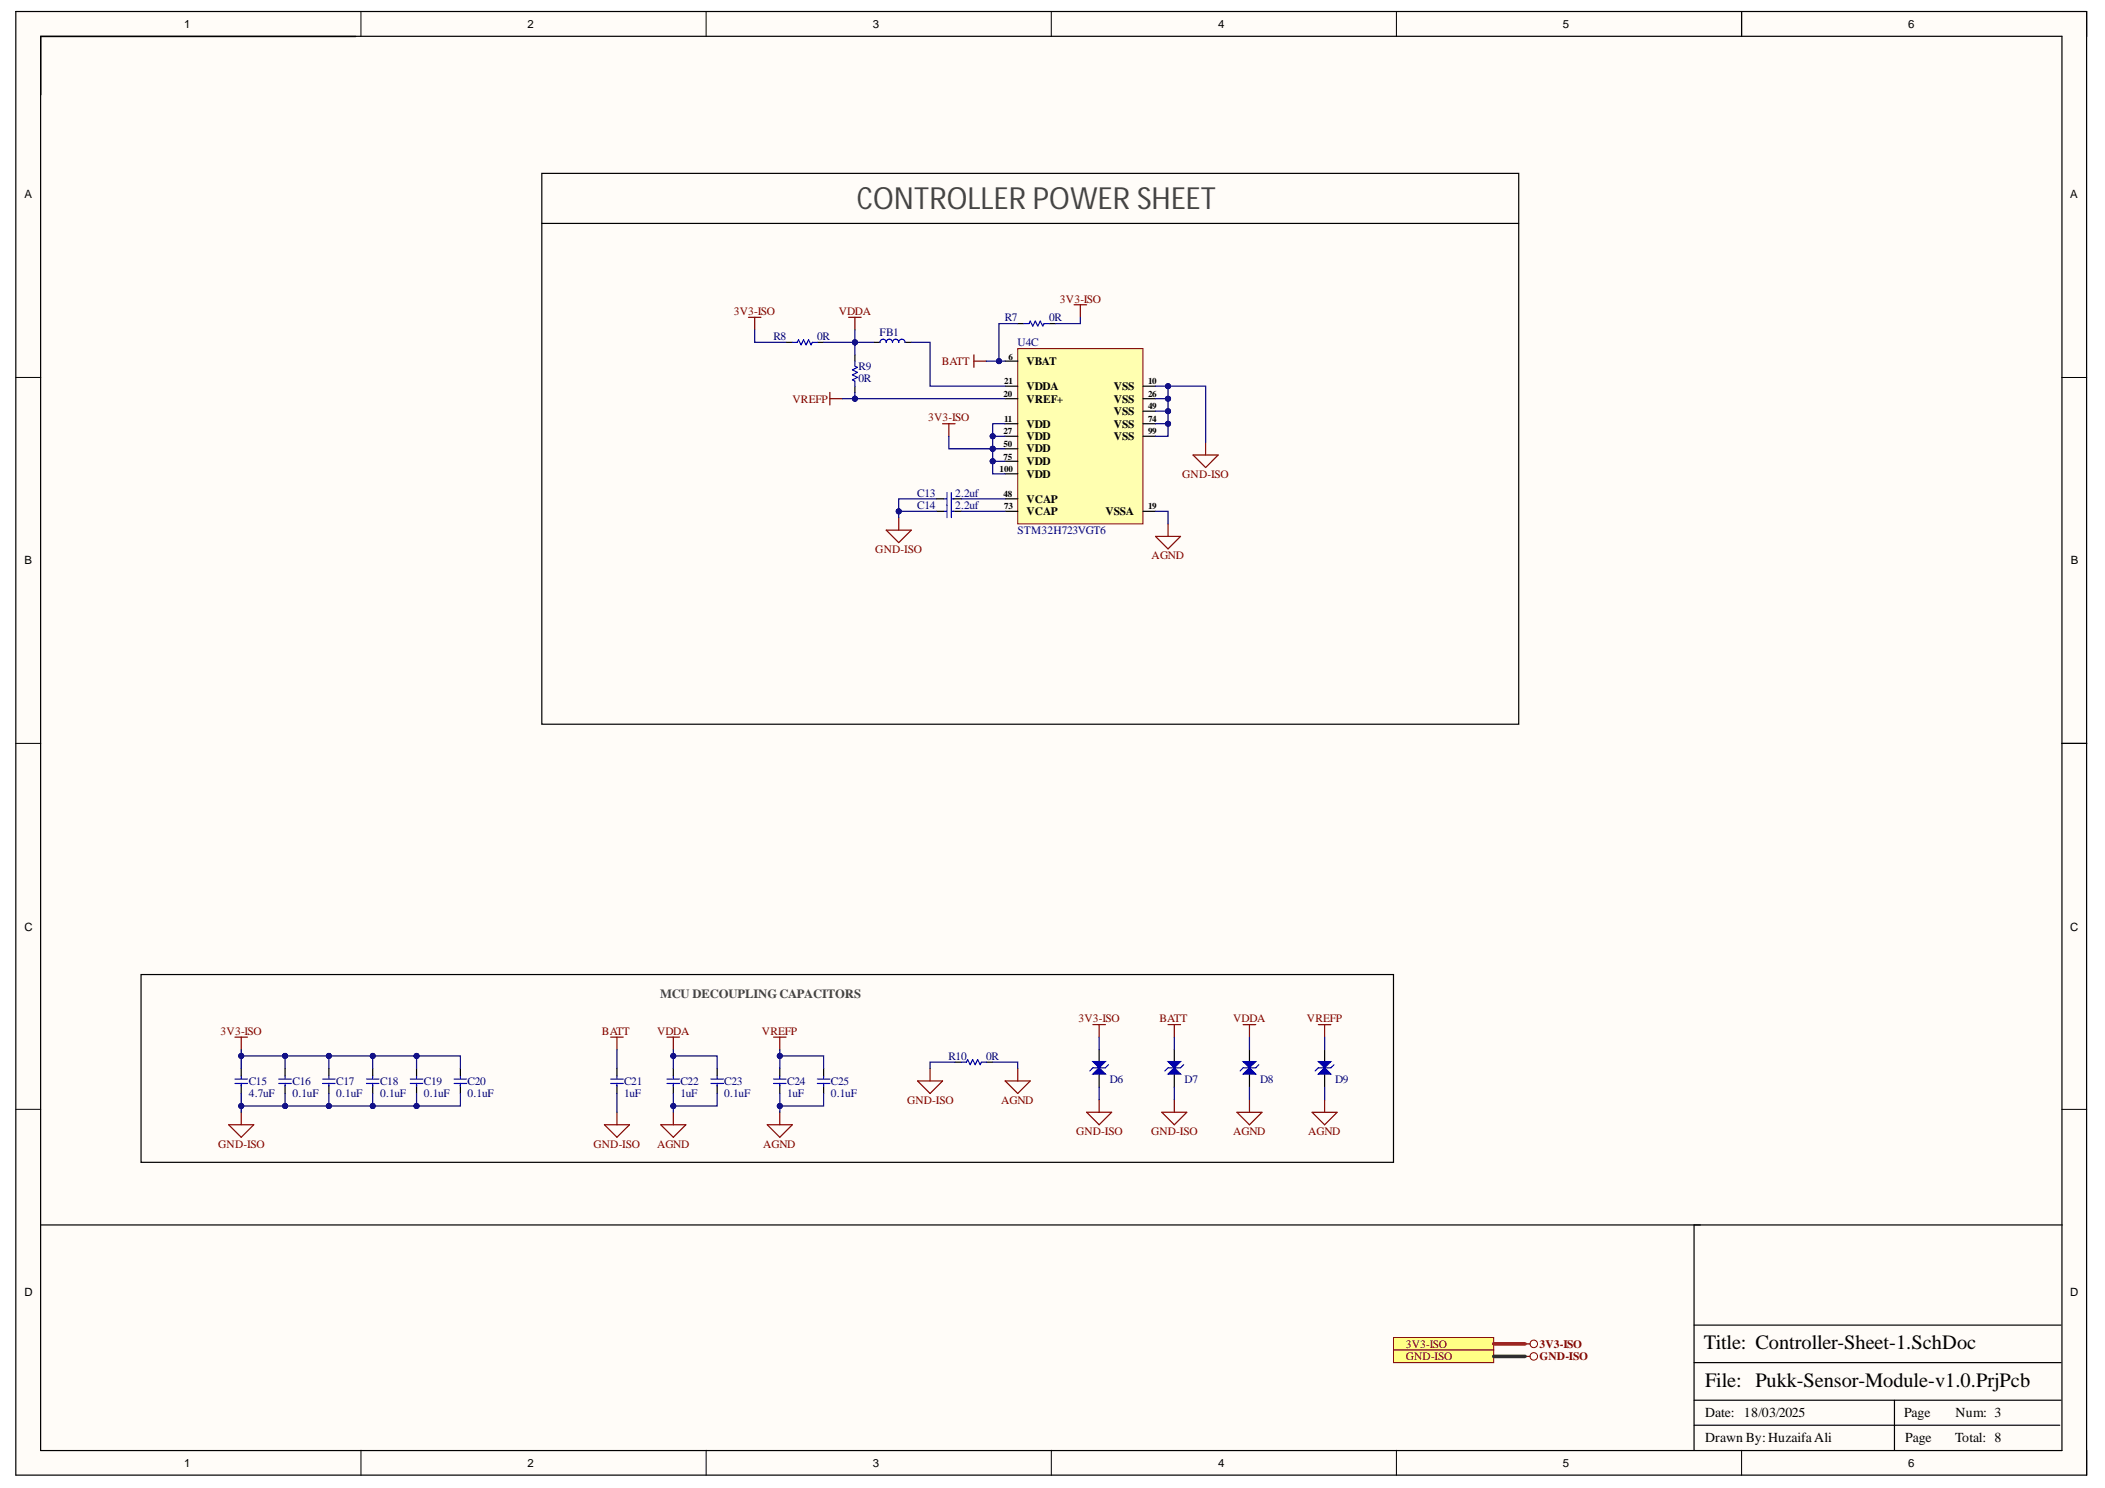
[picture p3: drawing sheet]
<svg xmlns="http://www.w3.org/2000/svg" width="297mm" height="210mm" viewBox="0 0 297 210" stroke-linecap="round" stroke-linejoin="round" font-family="sans-serif">
<g fill="#fffcf8">
<path d="M2.2 1.6h292.3v206.5h-292.3z" fill-rule="evenodd"/>
<path d="M5.8 5.2h285.1v199.4h-285.1z" fill-rule="evenodd"/>
</g>
<g fill="none" stroke="#000" stroke-width=".14">
<path d="M2.2 1.6h3.6M50.9 1.6v3.6M99.6 1.6v3.6M148.3 1.6v3.6M197 1.6v3.6M245.8 1.6v3.6M290.9 1.6h3.6v3.6M2.2 53.2h3.6M290.9 53.3h3.6M2.2 104.9h3.6M290.9 104.9h3.6M2.2 156.5h3.6"/>
<path d="M290.9 156.5h3.6M50.9 204.6v3.5M99.6 204.6v3.5M148.4 204.6v3.5M197 204.6v3.5M245.8 204.6v3.5M294.5 204.6v3.5"/>
</g>
<g fill="none" stroke="#000" stroke-width=".17">
<path d="M2.2 1.6h292.2v206.5h-292.2zM5.7 5.1h285.3v199.5h-285.3zM50.2 5.1h-44.5v8.3M245.8 1.6v3.5M76.5 24.5h137.8v77.7h-137.8zM76.5 31.5h137.8M291 104.9h3.5M19.9 137.5h176.7v26.5h-176.7zM34 150.7v1.1M34 153.1v1.2M40.2 150.7v1.1M40.2 153.1v1.2"/>
<path d="M46.4 150.7v1.1M46.4 153.1v1.2M52.6 150.7v1.1M52.6 153.1v1.2M58.8 150.7v1.1M58.8 153.1v1.2M65 150.7v1.1M65 153.1v1.2M101.2 150.7v1.1M101.2 153.1v1.2M116.2 150.7v1.1M116.2 153.1v1.2"/>
<path d="M134.8 149.8h.9M139.2 149.8h.9M155.1 148.1v1.7M155.1 151.6v1.8M5.8 172.8h285.2M239.1 172.8v31.8M239.1 197.5h51.7M239.1 192.2h51.7M239.1 186.9h51.7M267.3 197.5v7.1M239.1 201.1h51.6"/>
</g>
<path d="M33.2 146.3h1.7M34 146.3v1.8M86.2 146.3h1.7M87.1 146.3v1.8M94.1 146.3h1.8M95 146.3v1.8M109.2 146.3h1.7M110 146.3v1.8M141.8 152.5h3.6l-1.8 1.8zM143.6 150.7v1.8" fill="none" stroke="#800000" stroke-width=".17"/>
<g fill="none" stroke="#00f" stroke-width=".17">
<path d="M33.2 152.8h1.7M33.2 152.2h1.7M34 151.8v.3M34 152.8v.4M39.3 152.8h1.8M39.3 152.2h1.8M40.2 151.8v.3M40.2 152.8v.4M45.5 152.8h1.8M45.5 152.2h1.8M46.4 151.8v.3M46.4 152.8v.4"/>
<path d="M51.7 152.8h1.8M51.7 152.2h1.8M52.6 151.8v.3M52.6 152.8v.4M57.9 152.8h1.8M57.9 152.2h1.8M58.8 151.8v.3M58.8 152.8v.4M64.1 152.8h1.7M64.1 152.2h1.7M65 151.8v.3M65 152.8v.4"/>
<path d="M100.3 152.8h1.8M100.3 152.2h1.8M101.2 151.8v.3M101.2 152.8v.4M115.3 152.8h1.8M115.3 152.2h1.8M116.2 151.8v.3M116.2 152.8v.4M135.7 149.8h.7l.1-.3 .4 .7 .3-.7 .4 .7 .4-.7 .3 .7 .2-.4h.7"/>
</g>
<path d="M154.2 151.5l.9-.9 .9 .9z" fill="#00f"/>
<path d="M154.2 151.5l.9-.9 .9 .9zM156.4 150.2l-.4 .4h-1.8l-.4 .5" fill="none" stroke="#00f" stroke-width=".17"/>
<path d="M154.2 149.7h1.8l-.9 .9z" fill="#00f"/>
<path d="M154.2 149.7h1.8l-.9 .9z" fill="none" stroke="#00f" stroke-width=".17"/>
<path d="M154.2 144.5h1.8M155.1 144.5v1.8" fill="none" stroke="#800000" stroke-width=".17"/>
<path d="M165.7 148.1v1.7M165.7 151.6v1.8" fill="none" stroke="#000" stroke-width=".17"/>
<path d="M164.8 151.5l.9-.9 .9 .9z" fill="#00f"/>
<path d="M164.8 151.5l.9-.9 .9 .9zM167 150.2l-.4 .4h-1.8l-.4 .5" fill="none" stroke="#00f" stroke-width=".17"/>
<path d="M164.8 149.7h1.8l-.9 .9z" fill="#00f"/>
<path d="M164.8 149.7h1.8l-.9 .9z" fill="none" stroke="#00f" stroke-width=".17"/>
<path d="M164.8 144.5h1.8M165.7 144.5v1.8" fill="none" stroke="#800000" stroke-width=".17"/>
<path d="M176.3 148.1v1.7M176.3 151.6v1.8" fill="none" stroke="#000" stroke-width=".17"/>
<path d="M175.4 151.5l.9-.9 .9 .9z" fill="#00f"/>
<path d="M175.4 151.5l.9-.9 .9 .9zM177.6 150.2l-.4 .4h-1.8l-.4 .5" fill="none" stroke="#00f" stroke-width=".17"/>
<path d="M175.4 149.8h1.8l-.9 .8z" fill="#00f"/>
<path d="M175.4 149.8h1.8l-.9 .8z" fill="none" stroke="#00f" stroke-width=".17"/>
<path d="M175.4 144.5h1.8M176.3 144.5v1.8" fill="none" stroke="#800000" stroke-width=".17"/>
<path d="M186.9 148.1v1.7M186.9 151.6v1.8" fill="none" stroke="#000" stroke-width=".17"/>
<path d="M186 151.5l.9-.9 .9 .9z" fill="#00f"/>
<path d="M186 151.5l.9-.9 .9 .9zM188.2 150.2l-.4 .4h-1.8l-.4 .5" fill="none" stroke="#00f" stroke-width=".17"/>
<path d="M186 149.8h1.8l-.9 .8z" fill="#00f"/>
<path d="M186 149.8h1.8l-.9 .8z" fill="none" stroke="#00f" stroke-width=".17"/>
<path d="M186 144.5h1.8M186.9 144.5v1.8" fill="none" stroke="#800000" stroke-width=".17"/>
<path d="M143.6 49.2h17.7v24.7h-17.7z" fill-rule="evenodd" fill="#ffffb0"/>
<path d="M143.6 49.2h17.7v24.7h-17.7z" fill="none" stroke="#800000" stroke-width=".14"/>
<g fill="none" stroke="#000" stroke-width=".17">
<path d="M110.9 48.3h.9M115.3 48.3h.9M120.6 50.1v.8M120.6 54.5v.9M123.3 48.3h.9M127.7 48.3h.9M141.8 50.9h1.8M141.8 54.5h1.8M141.8 59.8h1.8M141.8 56.2h1.8M143.6 45.6h.9M148 45.6h.9"/>
<path d="M161.3 54.5h1.8M161.3 59.8h1.8M161.3 56.2h1.8M161.3 58h1.8M132.1 72.1h1.1M132.1 70.4h1.1M134.5 72.1h1.2M134.5 70.4h1.2M141.8 72.1h1.8M141.8 61.5h1.8M141.8 70.4h1.8M141.8 63.3h1.8"/>
<path d="M141.8 65.1h1.8M141.8 66.8h1.8M161.3 72.1h1.8M161.3 61.5h1.8M87.1 150.7v1.1M87.1 153.1v1.2M95 150.7v1.1M95 153.1v1.2M110 150.7v1.1M110 153.1v1.2"/>
</g>
<g fill="none" stroke="#800000" stroke-width=".17">
<path d="M105.6 44.8h1.8M106.5 44.8v1.7M117.1 55.4v1.7M117.1 56.2h1.8M119.8 44.8h1.7M120.6 44.8v1.7M133 59.8h1.8M133.9 59.8v1.7M137.4 50.1v1.7M137.4 50.9h1.8M151.6 43h1.7M152.5 43v1.8"/>
<path d="M125.1 74.8h3.5l-1.8 1.7zM126.8 73v1.8M163.1 75.7h3.5l-1.8 1.7zM164.8 73.9v1.8M168.4 64.2h3.5l-1.8 1.8zM170.1 62.4v1.8M32.3 158.7h3.5l-1.8 1.7zM34 156.9v1.8M85.3 158.7h3.5l-1.7 1.7zM87.1 156.9v1.8M93.2 158.7h3.6l-1.8 1.7zM95 156.9v1.8"/>
<path d="M108.3 158.7h3.5l-1.8 1.7zM110 156.9v1.8M129.5 152.5h3.5l-1.8 1.8zM131.2 150.7v1.8M153.3 156.9h3.6l-1.8 1.8zM155.1 155.1v1.8M163.9 156.9h3.6l-1.8 1.8zM165.7 155.1v1.8M174.5 156.9h3.6l-1.8 1.8zM176.3 155.1v1.8M185.2 156.9h3.5l-1.8 1.8zM186.9 155.1v1.8"/>
</g>
<g fill="none" stroke="#00f" stroke-width=".17">
<path d="M111.8 48.3h.7l.2-.4 .3 .7 .4-.7 .3 .7 .4-.7 .4 .7 .1-.3h.7M120.6 50.9v.7l.4 .2-.7 .4 .7 .3-.7 .4 .7 .3-.7 .4 .3 .2v.7M124.2 48.3a.44 .44 0 0 1 .4-.4 .44 .44 0 0 1 .5 .4 .44 .44 0 0 1 .4-.4 .44 .44 0 0 1 .4 .4 .44 .44 0 0 1 .5-.4 .44 .44 0 0 1 .4 .4 .44 .44 0 0 1 .5-.4 .44 .44 0 0 1 .4 .4M144.5 45.6h.7l.2-.3 .3 .7 .4-.7 .3 .7 .4-.7 .3 .7 .2-.4h.7M133.2 70.4h.3M133.2 72.1h.3M133.6 69.5v3.5M134.2 70.4h.4M134.2 69.5v3.5M134.2 72.1h.4M86.2 152.8h1.7M86.2 152.2h1.7"/>
<path d="M87.1 151.8v.3M87.1 152.8v.4M94.1 152.8h1.8M94.1 152.2h1.8M95 151.8v.3M95 152.8v.4M109.2 152.8h1.7M109.2 152.2h1.7M110 151.8v.3M110 152.8v.4"/>
</g>
<path d="M40.2 154.3v1.7" fill="none" stroke="#000080" stroke-width=".17"/>
<circle cx="40.2" cy="156" r=".35" fill="#000080"/>
<circle cx="40.2" cy="156" r=".35" fill="none" stroke="#000080" stroke-width=".14"/>
<path d="M40.2 149v1.7" fill="none" stroke="#000080" stroke-width=".17"/>
<circle cx="40.2" cy="149" r=".35" fill="#000080"/>
<circle cx="40.2" cy="149" r=".35" fill="none" stroke="#000080" stroke-width=".14"/>
<path d="M46.4 154.3v1.7" fill="none" stroke="#000080" stroke-width=".17"/>
<circle cx="46.4" cy="156" r=".35" fill="#000080"/>
<circle cx="46.4" cy="156" r=".35" fill="none" stroke="#000080" stroke-width=".14"/>
<path d="M52.6 154.3v1.7" fill="none" stroke="#000080" stroke-width=".17"/>
<circle cx="52.6" cy="156" r=".35" fill="#000080"/>
<circle cx="52.6" cy="156" r=".35" fill="none" stroke="#000080" stroke-width=".14"/>
<path d="M58.8 149v1.7" fill="none" stroke="#000080" stroke-width=".17"/>
<circle cx="58.8" cy="149" r=".35" fill="#000080"/>
<circle cx="58.8" cy="149" r=".35" fill="none" stroke="#000080" stroke-width=".14"/>
<path d="M52.6 149v1.7" fill="none" stroke="#000080" stroke-width=".17"/>
<circle cx="52.6" cy="149" r=".35" fill="#000080"/>
<circle cx="52.6" cy="149" r=".35" fill="none" stroke="#000080" stroke-width=".14"/>
<path d="M46.4 149v1.7" fill="none" stroke="#000080" stroke-width=".17"/>
<circle cx="46.4" cy="149" r=".35" fill="#000080"/>
<circle cx="46.4" cy="149" r=".35" fill="none" stroke="#000080" stroke-width=".14"/>
<path d="M87.1 148.1v2.6M87.1 154.3v2.6M95 149h6.2v1.7" fill="none" stroke="#000080" stroke-width=".17"/>
<circle cx="95" cy="149" r=".35" fill="#000080"/>
<circle cx="95" cy="149" r=".35" fill="none" stroke="#000080" stroke-width=".14"/>
<path d="M101.2 154.3v1.7h-6.2" fill="none" stroke="#000080" stroke-width=".17"/>
<circle cx="95" cy="156" r=".35" fill="#000080"/>
<circle cx="95" cy="156" r=".35" fill="none" stroke="#000080" stroke-width=".14"/>
<path d="M110 149h6.2v1.7" fill="none" stroke="#000080" stroke-width=".17"/>
<circle cx="110" cy="149" r=".35" fill="#000080"/>
<circle cx="110" cy="149" r=".35" fill="none" stroke="#000080" stroke-width=".14"/>
<path d="M116.2 154.3v1.7h-6.2" fill="none" stroke="#000080" stroke-width=".17"/>
<circle cx="110" cy="156" r=".35" fill="#000080"/>
<circle cx="110" cy="156" r=".35" fill="none" stroke="#000080" stroke-width=".14"/>
<path d="M58.8 154.3v1.7h6.2v-1.7M134.8 149.8h-3.6v.9M140.1 149.8h3.5v.9" fill="none" stroke="#000080" stroke-width=".17"/>
<circle cx="58.8" cy="156" r=".35" fill="#000080"/>
<circle cx="58.8" cy="156" r=".35" fill="none" stroke="#000080" stroke-width=".14"/>
<path d="M163.1 54.5h7v7.9M163.1 72.1h1.7v1.8M155.1 146.3v1.8M155.1 153.4v1.7M165.7 146.3v1.8M165.7 153.4v1.7M176.3 146.3v1.8M176.3 153.4v1.7M186.9 146.3v1.8M186.9 153.4v1.7" fill="none" stroke="#000080" stroke-width=".17"/>
<circle cx="164.8" cy="54.5" r=".35" fill="#000080"/>
<circle cx="164.8" cy="54.5" r=".35" fill="none" stroke="#000080" stroke-width=".14"/>
<path d="M164.8 54.5v1.7h-1.7" fill="none" stroke="#000080" stroke-width=".17"/>
<circle cx="164.8" cy="56.2" r=".35" fill="#000080"/>
<circle cx="164.8" cy="56.2" r=".35" fill="none" stroke="#000080" stroke-width=".14"/>
<circle cx="164.8" cy="54.5" r=".35" fill="#000080"/>
<circle cx="164.8" cy="54.5" r=".35" fill="none" stroke="#000080" stroke-width=".14"/>
<path d="M164.8 56.2v1.8h-1.7" fill="none" stroke="#000080" stroke-width=".17"/>
<circle cx="164.8" cy="58" r=".35" fill="#000080"/>
<circle cx="164.8" cy="58" r=".35" fill="none" stroke="#000080" stroke-width=".14"/>
<circle cx="164.8" cy="56.2" r=".35" fill="#000080"/>
<circle cx="164.8" cy="56.2" r=".35" fill="none" stroke="#000080" stroke-width=".14"/>
<path d="M164.8 58v1.8h-1.7" fill="none" stroke="#000080" stroke-width=".17"/>
<circle cx="164.8" cy="59.8" r=".35" fill="#000080"/>
<circle cx="164.8" cy="59.8" r=".35" fill="none" stroke="#000080" stroke-width=".14"/>
<circle cx="164.8" cy="58" r=".35" fill="#000080"/>
<circle cx="164.8" cy="58" r=".35" fill="none" stroke="#000080" stroke-width=".14"/>
<path d="M164.8 59.8v1.7h-1.7" fill="none" stroke="#000080" stroke-width=".17"/>
<circle cx="164.8" cy="59.8" r=".35" fill="#000080"/>
<circle cx="164.8" cy="59.8" r=".35" fill="none" stroke="#000080" stroke-width=".14"/>
<path d="M126.8 72.1h5.3M135.7 70.4h6.1" fill="none" stroke="#000080" stroke-width=".17"/>
<circle cx="126.8" cy="72.1" r=".35" fill="#000080"/>
<circle cx="126.8" cy="72.1" r=".35" fill="none" stroke="#000080" stroke-width=".14"/>
<path d="M132.1 70.4h-5.3v2.6" fill="none" stroke="#000080" stroke-width=".17"/>
<circle cx="126.8" cy="72.1" r=".35" fill="#000080"/>
<circle cx="126.8" cy="72.1" r=".35" fill="none" stroke="#000080" stroke-width=".14"/>
<path d="M133.9 61.5v1.8h7.9M135.7 72.1h6.1" fill="none" stroke="#000080" stroke-width=".17"/>
<circle cx="140.1" cy="63.3" r=".35" fill="#000080"/>
<circle cx="140.1" cy="63.3" r=".35" fill="none" stroke="#000080" stroke-width=".14"/>
<path d="M141.8 61.5h-1.7v1.8" fill="none" stroke="#000080" stroke-width=".17"/>
<circle cx="140.1" cy="61.5" r=".35" fill="#000080"/>
<circle cx="140.1" cy="61.5" r=".35" fill="none" stroke="#000080" stroke-width=".14"/>
<circle cx="140.1" cy="63.3" r=".35" fill="#000080"/>
<circle cx="140.1" cy="63.3" r=".35" fill="none" stroke="#000080" stroke-width=".14"/>
<path d="M141.8 59.8h-1.7v1.7" fill="none" stroke="#000080" stroke-width=".17"/>
<circle cx="140.1" cy="61.5" r=".35" fill="#000080"/>
<circle cx="140.1" cy="61.5" r=".35" fill="none" stroke="#000080" stroke-width=".14"/>
<path d="M140.1 63.3v1.8h1.7" fill="none" stroke="#000080" stroke-width=".17"/>
<circle cx="140.1" cy="65.1" r=".35" fill="#000080"/>
<circle cx="140.1" cy="65.1" r=".35" fill="none" stroke="#000080" stroke-width=".14"/>
<circle cx="140.1" cy="63.3" r=".35" fill="#000080"/>
<circle cx="140.1" cy="63.3" r=".35" fill="none" stroke="#000080" stroke-width=".14"/>
<path d="M140.1 65.1v1.7h1.7" fill="none" stroke="#000080" stroke-width=".17"/>
<circle cx="140.1" cy="65.1" r=".35" fill="#000080"/>
<circle cx="140.1" cy="65.1" r=".35" fill="none" stroke="#000080" stroke-width=".14"/>
<path d="M116.2 48.3h4.4" fill="none" stroke="#000080" stroke-width=".17"/>
<circle cx="120.6" cy="48.3" r=".35" fill="#000080"/>
<circle cx="120.6" cy="48.3" r=".35" fill="none" stroke="#000080" stroke-width=".14"/>
<path d="M106.5 46.5v1.8h4.4M120.6 46.5v1.8h2.7" fill="none" stroke="#000080" stroke-width=".17"/>
<circle cx="120.6" cy="48.3" r=".35" fill="#000080"/>
<circle cx="120.6" cy="48.3" r=".35" fill="none" stroke="#000080" stroke-width=".14"/>
<path d="M120.6 55.4v.8h21.2" fill="none" stroke="#000080" stroke-width=".17"/>
<circle cx="120.6" cy="56.2" r=".35" fill="#000080"/>
<circle cx="120.6" cy="56.2" r=".35" fill="none" stroke="#000080" stroke-width=".14"/>
<path d="M118.9 56.2h1.7" fill="none" stroke="#000080" stroke-width=".17"/>
<circle cx="120.6" cy="56.2" r=".35" fill="#000080"/>
<circle cx="120.6" cy="56.2" r=".35" fill="none" stroke="#000080" stroke-width=".14"/>
<path d="M120.6 48.3v1.8" fill="none" stroke="#000080" stroke-width=".17"/>
<circle cx="120.6" cy="48.3" r=".35" fill="#000080"/>
<circle cx="120.6" cy="48.3" r=".35" fill="none" stroke="#000080" stroke-width=".14"/>
<path d="M143.6 45.6h-2.6v5.3M152.5 44.8v.8h-3.6" fill="none" stroke="#000080" stroke-width=".17"/>
<circle cx="141" cy="50.9" r=".35" fill="#000080"/>
<circle cx="141" cy="50.9" r=".35" fill="none" stroke="#000080" stroke-width=".14"/>
<path d="M139.2 50.9h2.6" fill="none" stroke="#000080" stroke-width=".17"/>
<circle cx="141" cy="50.9" r=".35" fill="#000080"/>
<circle cx="141" cy="50.9" r=".35" fill="none" stroke="#000080" stroke-width=".14"/>
<path d="M128.6 48.3h2.6v6.2h10.6M34 156h24.8" fill="none" stroke="#000080" stroke-width=".17"/>
<circle cx="34" cy="156" r=".35" fill="#000080"/>
<circle cx="34" cy="156" r=".35" fill="none" stroke="#000080" stroke-width=".14"/>
<circle cx="40.2" cy="156" r=".35" fill="#000080"/>
<circle cx="40.2" cy="156" r=".35" fill="none" stroke="#000080" stroke-width=".14"/>
<circle cx="46.4" cy="156" r=".35" fill="#000080"/>
<circle cx="46.4" cy="156" r=".35" fill="none" stroke="#000080" stroke-width=".14"/>
<circle cx="52.6" cy="156" r=".35" fill="#000080"/>
<circle cx="52.6" cy="156" r=".35" fill="none" stroke="#000080" stroke-width=".14"/>
<circle cx="58.8" cy="156" r=".35" fill="#000080"/>
<circle cx="58.8" cy="156" r=".35" fill="none" stroke="#000080" stroke-width=".14"/>
<path d="M34 149h31v1.7" fill="none" stroke="#000080" stroke-width=".17"/>
<circle cx="58.8" cy="149" r=".35" fill="#000080"/>
<circle cx="58.8" cy="149" r=".35" fill="none" stroke="#000080" stroke-width=".14"/>
<circle cx="52.6" cy="149" r=".35" fill="#000080"/>
<circle cx="52.6" cy="149" r=".35" fill="none" stroke="#000080" stroke-width=".14"/>
<circle cx="46.4" cy="149" r=".35" fill="#000080"/>
<circle cx="46.4" cy="149" r=".35" fill="none" stroke="#000080" stroke-width=".14"/>
<circle cx="40.2" cy="149" r=".35" fill="#000080"/>
<circle cx="40.2" cy="149" r=".35" fill="none" stroke="#000080" stroke-width=".14"/>
<circle cx="34" cy="149" r=".35" fill="#000080"/>
<circle cx="34" cy="149" r=".35" fill="none" stroke="#000080" stroke-width=".14"/>
<path d="M34 154.3v2.6" fill="none" stroke="#000080" stroke-width=".17"/>
<circle cx="34" cy="156" r=".35" fill="#000080"/>
<circle cx="34" cy="156" r=".35" fill="none" stroke="#000080" stroke-width=".14"/>
<path d="M34 148.1v2.6" fill="none" stroke="#000080" stroke-width=".17"/>
<circle cx="34" cy="149" r=".35" fill="#000080"/>
<circle cx="34" cy="149" r=".35" fill="none" stroke="#000080" stroke-width=".14"/>
<path d="M95 154.3v2.6" fill="none" stroke="#000080" stroke-width=".17"/>
<circle cx="95" cy="156" r=".35" fill="#000080"/>
<circle cx="95" cy="156" r=".35" fill="none" stroke="#000080" stroke-width=".14"/>
<path d="M95 148.1v2.6" fill="none" stroke="#000080" stroke-width=".17"/>
<circle cx="95" cy="149" r=".35" fill="#000080"/>
<circle cx="95" cy="149" r=".35" fill="none" stroke="#000080" stroke-width=".14"/>
<path d="M110 154.3v2.6" fill="none" stroke="#000080" stroke-width=".17"/>
<circle cx="110" cy="156" r=".35" fill="#000080"/>
<circle cx="110" cy="156" r=".35" fill="none" stroke="#000080" stroke-width=".14"/>
<path d="M110 148.1v2.6" fill="none" stroke="#000080" stroke-width=".17"/>
<circle cx="110" cy="149" r=".35" fill="#000080"/>
<circle cx="110" cy="149" r=".35" fill="none" stroke="#000080" stroke-width=".14"/>
<path d="M196.6 188.7h14.2v1.8h-14.2z" fill-rule="evenodd" fill="#ffff80"/>
<g fill="none" stroke="#800000" stroke-width=".14">
<path d="M196.6 188.7h14.2v1.8h-14.2z"/>
<circle cx="216.4" cy="189.6" r=".53"/>
</g>
<path d="M215.2 189.6h.7" fill="none" stroke="#800000" stroke-width=".17"/>
<path d="M196.6 190.5h14.2v1.7h-14.2z" fill-rule="evenodd" fill="#ffff80"/>
<g fill="none" stroke="#800000" stroke-width=".14">
<path d="M196.6 190.5h14.2v1.7h-14.2z"/>
<circle cx="216.4" cy="191.3" r=".53"/>
</g>
<path d="M215.2 191.3h.7" fill="none" stroke="#800000" stroke-width=".17"/>
<path d="M210.8 189.6h4.4" fill="none" stroke="#f00" stroke-width=".51"/>
<path d="M210.8 191.3h4.4" fill="none" stroke="#274e13" stroke-width=".51"/>
<text font-size="4.3" fill="#434343" x="120.9" y="29.5">CONTROLLER POWER SHEET</text>
<g font-size="2.9">
<text x="240.4" y="190.4">Title: Controller-Sheet-1.SchDoc</text>
<text x="240.6" y="195.7">File: Pukk-Sensor-Module-v1.0.PrjPcb</text>
</g>
<g font-size="1.9">
<text x="240.6" y="203.5">Drawn By:HuzaifaAli</text>
<text x="240.6" y="199.9">Date: 18/03/2025</text>
<text x="268.7" y="199.9">Page</text>
<text x="268.9" y="203.5">Page</text>
<text x="275.9" y="203.5">Total: 8</text>
<text x="276" y="199.9">Num: 3</text>
</g>
<text font-size="1.8" fill="#434343" x="93.1" y="140.7">MCU DECOUPLING CAPACITORS</text>
<g font-size="1.6">
<text x="26" y="4">1</text>
<text x="74.4" y="4">2</text>
<text x="123.2" y="4">3</text>
<text x="171.9" y="4">4</text>
<text x="220.5" y="4">5</text>
<text x="269.3" y="4">6</text>
<text x="3.5" y="28">A</text>
<text x="292.1" y="28">A</text>
<text x="144.8" y="51.5">VBAT</text>
<text x="144.8" y="56.8">VREF+</text>
<text x="144.8" y="55">VDDA</text>
<text x="157.2" y="55">VSS</text>
<text x="157.2" y="56.8">VSS</text>
<text x="157.2" y="58.6">VSS</text>
<text x="144.8" y="60.4">VDD</text>
<text x="144.8" y="62.1">VDD</text>
<text x="144.8" y="63.8">VDD</text>
<text x="144.8" y="65.6">VDD</text>
<text x="157.2" y="60.4">VSS</text>
<text x="157.2" y="62.1">VSS</text>
<text x="144.8" y="70.9">VCAP</text>
<text x="144.8" y="67.4">VDD</text>
<text x="144.8" y="72.7">VCAP</text>
<text x="156" y="72.7">VSSA</text>
<text x="3.5" y="79.6">B</text>
<text x="292.2" y="79.6">B</text>
<text x="3.5" y="131.3">C</text>
<text x="292.1" y="131.3">C</text>
<text x="3.5" y="182.8">D</text>
<text x="292.1" y="182.8">D</text>
<text x="26" y="206.9">1</text>
<text x="74.4" y="206.9">2</text>
<text x="123.2" y="206.9">3</text>
<text x="171.9" y="206.9">4</text>
<text x="220.5" y="206.9">5</text>
<text x="269.3" y="206.9">6</text>
</g>
<g font-size="1.6" fill="#800000">
<text x="103.5" y="44.5">3V3-ISO</text>
<text x="118.4" y="44.5">VDDA</text>
<text x="149.6" y="42.7">3V3-ISO</text>
<text x="132.9" y="51.5">BATT</text>
<text x="111.8" y="56.8">VREFP</text>
<text x="131" y="59.4">3V3-ISO</text>
<text x="166.8" y="67.4">GND-ISO</text>
<text x="123.5" y="78">GND-ISO</text>
<text x="162.5" y="78.9">AGND</text>
<text x="31.1" y="146">3V3-ISO</text>
<text x="84.9" y="146">BATT</text>
<text x="92.7" y="146">VDDA</text>
<text x="107.5" y="146">VREFP</text>
<text x="152.2" y="144.2">3V3-ISO</text>
<text x="163.6" y="144.2">BATT</text>
<text x="174" y="144.2">VDDA</text>
<text x="184.4" y="144.2">VREFP</text>
<text x="128" y="155.7">GND-ISO</text>
<text x="141.3" y="155.7">AGND</text>
<text x="30.8" y="161.9">GND-ISO</text>
<text x="83.8" y="161.9">GND-ISO</text>
<text x="92.7" y="161.9">AGND</text>
<text x="107.7" y="161.9">AGND</text>
<text x="151.9" y="160.1">GND-ISO</text>
<text x="162.4" y="160.1">GND-ISO</text>
<text x="174" y="160.1">AGND</text>
<text x="184.6" y="160.1">AGND</text>
<text x="198.4" y="190.1">3V3-ISO</text>
<text x="198.4" y="191.9">GND-ISO</text>
<text x="217.2" y="190.1">3V3-ISO</text>
<text x="217.2" y="191.9">GND-ISO</text>
</g>
<g font-size="1.6" fill="#000080">
<text x="109.1" y="47.9">R8</text>
<text x="115.3" y="47.9">0R</text>
<text x="124.1" y="47.4">FB1</text>
<text x="141.8" y="45.3">R7</text>
<text x="148" y="45.3">0R</text>
<text x="121.1" y="52.2">R9</text>
<text x="121.1" y="53.9">0R</text>
<text x="143.6" y="48.9">U4C</text>
<text x="129.4" y="70.1">C13</text>
<text x="129.4" y="71.8">C14</text>
<text x="134.8" y="70.1">2.2uf</text>
<text x="134.8" y="71.8">2.2uf</text>
<text x="143.6" y="75.3">STM32H723VGT6</text>
<text x="133.8" y="149.5">R10</text>
<text x="139.2" y="149.5">0R</text>
<text x="35.1" y="153">C15</text>
<text x="35.1" y="154.8">4.7uF</text>
<text x="41.3" y="153">C16</text>
<text x="41.3" y="154.8">0.1uF</text>
<text x="47.5" y="153">C17</text>
<text x="47.5" y="154.8">0.1uF</text>
<text x="53.6" y="153">C18</text>
<text x="53.6" y="154.8">0.1uF</text>
<text x="59.8" y="153">C19</text>
<text x="59.8" y="154.8">0.1uF</text>
<text x="66" y="153">C20</text>
<text x="66" y="154.8">0.1uF</text>
<text x="88.1" y="153">C21</text>
<text x="88.1" y="154.8">1uF</text>
<text x="96" y="153">C22</text>
<text x="96" y="154.8">1uF</text>
<text x="102.2" y="153">C23</text>
<text x="102.2" y="154.8">0.1uF</text>
<text x="111.1" y="153">C24</text>
<text x="111.1" y="154.8">1uF</text>
<text x="117.3" y="153">C25</text>
<text x="117.3" y="154.8">0.1uF</text>
<text x="156.6" y="152.7">D6</text>
<text x="167.2" y="152.7">D7</text>
<text x="177.8" y="152.7">D8</text>
<text x="188.4" y="152.7">D9</text>
</g>
<g font-size="1.3">
<text x="142.3" y="50.7">6</text>
<text x="141.6" y="56">20</text>
<text x="141.7" y="59.5">11</text>
<text x="141.7" y="54.2">21</text>
<text x="162" y="54.2">10</text>
<text x="162" y="56">26</text>
<text x="162" y="57.7">49</text>
<text x="162" y="59.5">74</text>
<text x="141.6" y="61.3">27</text>
<text x="141.6" y="63.1">50</text>
<text x="141.6" y="64.8">75</text>
<text x="162" y="61.3">99</text>
<text x="141" y="66.6">100</text>
<text x="141.6" y="70.1">48</text>
<text x="141.7" y="71.8">73</text>
<text x="162" y="71.8">19</text>
</g>
</svg>
